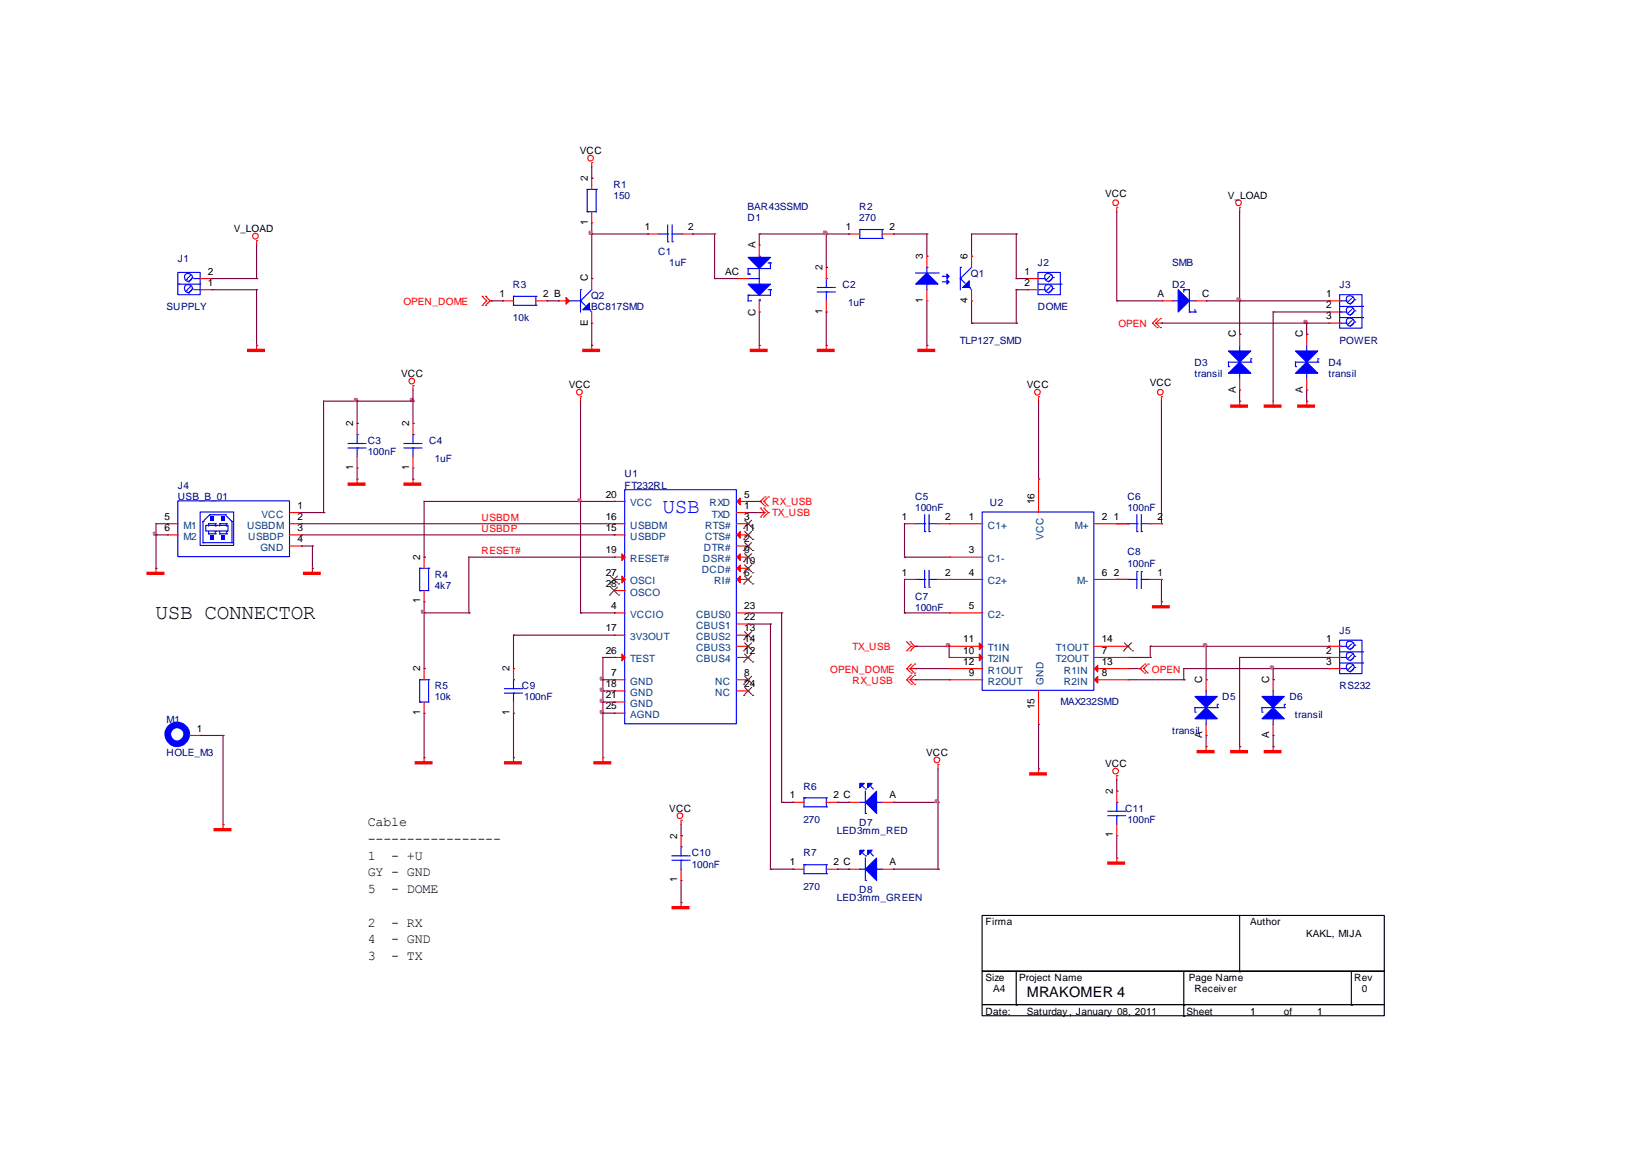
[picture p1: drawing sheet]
<svg xmlns="http://www.w3.org/2000/svg" width="297mm" height="210mm" viewBox="0 0 297 210" stroke-linecap="round" stroke-linejoin="round" font-family="sans-serif">
<path d="M209 117.4h9.9M219.1 117.4h.1M219.1 117.4v5.9M219.1 123.5h.1" fill="none" stroke="#800040" stroke-width=".2"/>
<g fill="none" stroke="#00f" stroke-width=".2">
<path d="M37.4 95.4h4v1.1h-4zM39.9 97h.1M39.9 96.6v.2M39.9 97h1M41.1 97h.1M41.1 96.6h.1M41.1 96.8v.2M113.5 89h20.3v42.5h-20.3zM76.2 107.3h.1M76.2 103.2h.1M76.2 103.2v3.9M76.4 103.2h1.5"/>
<path d="M77.9 103.2h.1M77.9 103.4v3.9h-1.5"/>
</g>
<g fill="none" stroke="#f00" stroke-width=".2">
<path d="M111.5 91.1h.1M111.5 95.1h.1M111.5 97.2h.1M111.7 91.1h1.9M111.7 95.1h1.9M111.7 97.2h1.9M133.9 91.1h1.8M133.9 95.1h1.8M133.9 97.2h1.8M133.9 93.1h1.8M133.9 99.2h1.8M135.9 91.1h.1"/>
<path d="M135.9 93.1h.1M135.9 99.2h.1M135.9 95.1h.1M135.9 97.2h.1M77 109.3h.1M77 101.2h.1M77 101.4v1.8M77 107.3v1.8M111.5 111.3h.1M111.5 115.4h.1M111.5 101.2h.1M111.5 105.3h.1"/>
<path d="M111.5 107.3h.1M111.5 119.4h.1M111.7 111.3h1.9M111.7 115.4h1.9M111.7 101.2h1.9M111.7 105.3h1.9M111.7 107.3h1.9M111.7 119.4h1.9M133.9 111.3h1.8M133.9 115.4h1.8M133.9 101.2h1.8M133.9 105.3h1.8"/>
<path d="M133.9 119.4h1.8M133.9 113.4h1.8M133.9 103.2h1.8M133.9 117.4h1.8M135.9 115.4h.1M135.9 113.4h.1M135.9 111.3h.1M135.9 105.3h.1M135.9 103.2h.1M135.9 101.2h.1M135.9 117.4h.1M135.9 119.4h.1"/>
<path d="M111.5 129.6h.1M111.5 123.5h.1M111.5 125.5h.1M111.5 127.5h.1M111.7 129.6h1.9M111.7 123.5h1.9M111.7 125.5h1.9M111.7 127.5h1.9M133.9 123.5h1.8M133.9 125.5h1.8M135.9 123.5h.1M135.9 125.5h.1"/>
</g>
<g fill="#f00" stroke="#f00" stroke-width=".2">
<path d="M113 100.6l.6 .6-.6 .6z"/>
<path d="M113 104.7l.6 .6-.6 .6z"/>
<path d="M113 118.8l.6 .6-.6 .7z"/>
<path d="M133.9 105.3l.6-.6v1.2z"/>
<path d="M133.9 103.2l.6-.6v1.3z"/>
<path d="M134.5 90.5v1.2l-.6-.6z"/>
<path d="M134.5 96.6v1.2l-.6-.6z"/>
<path d="M134.5 100.6v1.2l-.6-.6z"/>
</g>
<g fill="none" stroke="#804000" stroke-width=".2">
<path d="M135.1 96h.1M135.1 98h.1M135.3 98.6l1.2 1.2M135.3 94.5l1.2 1.3M135.3 96.6l1.2 1.2M136.5 98.6l-1.2 1.2M136.5 94.5l-1.2 1.3M136.5 96.6l-1.2 1.2M136.7 96h.1M136.7 98h.1M110.7 106.1h.1M110.7 108.1h.1"/>
<path d="M110.9 104.7l1.3 1.2M110.9 106.7l1.3 1.2M112.2 104.7l-1.3 1.2M112.2 106.7l-1.3 1.2M112.4 106.1h.1M112.4 108.1h.1M135.1 116.2h.1M135.1 106.1h.1M135.1 104.1h.1M135.1 100h.1M135.1 102h.1M135.1 118.2h.1"/>
<path d="M135.3 114.8l1.2 1.2M135.3 104.7l1.2 1.2M135.3 102.6l1.2 1.3M135.3 100.6l1.2 1.2M135.3 116.8l1.2 1.2M135.3 118.8l1.2 1.3M136.5 114.8l-1.2 1.2M136.5 104.7l-1.2 1.2M136.5 102.6l-1.2 1.3M136.5 100.6l-1.2 1.2M136.5 116.8l-1.2 1.2M136.5 118.8l-1.2 1.3"/>
<path d="M136.7 116.2h.1M136.7 106.1h.1M136.7 104.1h.1M136.7 100h.1M136.7 102h.1M136.7 118.2h.1M135.1 124.3h.1M135.1 126.3h.1M135.1 120.3h.1M135.3 122.9l1.2 1.2M135.3 124.9l1.2 1.2M136.5 122.9l-1.2 1.2"/>
<path d="M136.5 124.9l-1.2 1.2M136.7 124.3h.1M136.7 126.3h.1M136.7 120.3h.1"/>
</g>
<g fill="#00f">
<path d="M40.2 93.8h.6v.8h-.6z" fill-rule="evenodd"/>
<path d="M38.2 93.8h.6v.8h-.6z" fill-rule="evenodd"/>
<path d="M38.2 97.3h.6v.8h-.6z" fill-rule="evenodd"/>
<path d="M40.2 97.3h.6v.8h-.6z" fill-rule="evenodd"/>
</g>
<g fill="none" stroke="#00f" stroke-width=".2">
<path d="M106.7 38.5h.1M106.7 34.4h.1M106.7 34.4v3.9M106.9 34.4h1.4M108.3 34.4h.1M108.3 34.6v3.9h-1.4M32.3 49.5h4.1v4h-4.1zM32.4 51.6h.1M32.6 51.6h3.9M33.8 52.8h.1M33.8 50.8h.1M34.2 53.2h.1"/>
<path d="M34.2 51.2h.1M34.6 52l-.6 .6M34.6 50l-.6 .6M35 52.4l-.6 .6M35 50.4l-.6 .6M35.2 52.6h1.1M35.2 50.6h1.1M36.5 52.6h.1M36.5 50.6h.1M93.3 53.8h.1M93.3 54v1.5h3.8M93.5 53.8h3.8"/>
<path d="M97.3 55.5h.1M97.3 53.8h.1M97.3 54v1.5M103.4 54.7h1.9M105.5 52.6h.1M105.5 54.7h.1M105.5 54.7l.8 .8M105.5 52.8v3.9M106.5 55.7h.1M107.1 56.3h.1M107.3 56.5l.2 .2M107.5 52.6l-1.8 1.9"/>
<path d="M119.7 42.5h1.4M121.3 42.5h.1M121.3 43.9h.1M121.3 40.9v2.8M122.1 43.9h.1M122.1 42.5h1.4M122.1 40.9v2.8M123.7 42.5h.1M135.9 48.8h.1M135.9 49.8h.1M135.9 50.6h.1M135.9 53.6h.1"/>
<path d="M135.9 53.8v.9h.2M135.9 48.8v.8M136.1 50.6h1.8M136.1 49.8h.2M136.3 54.7h.1M137.9 46.8h.1M137.9 46.6h.1M137.9 51.6h.1M137.9 54.5h.1M137.9 54.7h.1M137.9 48.8v2.6M139.6 47.8h.1"/>
<path d="M139.6 52.6h.2M139.8 47.8h.2M140 47.8h.1M140 52.6h.1M140 48v.8h-3.9M140 52.8v.8h-3.9M148.5 53h2.8M148.5 52.2h2.8M150.1 53h.1M150.1 50.6h.1M150.1 50.8v1.4M150.1 53.2v1.5"/>
<path d="M151.5 53h.1M151.5 52.2h.1M156.2 41.7h.1M156.2 41.9v1.4h3.8M156.4 41.7h3.9M160.3 43.3h.1M160.3 41.7h.1M160.3 41.9v1.4M166.3 49.6h3.9M168.4 51.6h.1M168.4 48.6h.1M168.4 48.8v.8"/>
<path d="M168.4 51.8v.8M170.4 49.6h.1M171.2 50.2h.1M171.2 51.2h.6M171.4 50.2h.6M172 51.2h.1M174.5 48.6h.1M174.5 50.6h.1M174.5 48.8v3.8M174.5 50.6l.8 .8M175.5 51.6h.1M176.1 52.2h.1"/>
<path d="M176.3 52.4l.2 .2M176.5 48.6l-1.8 1.8M188.6 49.5h4v4h-4zM188.7 50.6h.1M188.7 52.6h.1M188.7 51.6h3.8M188.9 52.6h1M188.9 50.6h1M190.7 50.2l-.6 .6M190.7 52.2l-.6 .6M190.9 50h.1M190.9 52h.1"/>
<path d="M191.1 50.6l-.6 .6M191.1 52.6l-.6 .6M191.3 50.4h.1M191.3 52.4h.1M192.7 51.6h.1M213 54.7h.8M214 54.7h.1M215 52.6h.1M215 52.8v.2M215.2 52.6h.9v3.9M216.1 56.7h.1M216.1 56.7h.8"/>
<path d="M216.1 54.7h.8M217.1 54.7h.1M217.1 56.7h.1M217.1 56.3v.2M243.4 53.5h4v6.1h-4zM243.5 54.7h.1M243.5 56.7h.1M243.5 58.7h.1M243.5 57.7h3.8M243.5 55.7h3.8M243.7 56.7h1M243.7 54.7h1"/>
<path d="M243.7 58.7h1M245.5 54.3l-.6 .6M245.5 56.3l-.6 .6M245.5 58.3l-.6 .6M245.7 54h.1M245.7 56.1h.1M245.7 58.1h.1M245.9 54.7l-.6 .6M245.9 56.7l-.6 .6M245.9 58.7l-.6 .6M246.1 54.5h.1M246.1 56.5h.1"/>
<path d="M246.1 58.5h.1M247.5 57.7h.1M247.5 55.7h.1M64.9 78.9h.1M64.9 79.2v1.4M75 78.9h.1M75 79.2v1.4M223.2 66.6h.1M225.2 64.8h.1M225.2 67.8h.1M225.2 62.8v1.8M225.2 65v.8"/>
<path d="M225.2 68v.8M227 65.8h-3.8v.6M227.2 65.8h.1M227.2 65.2h.1M227.2 65.4v.4M235.3 66.6h.1M237.4 64.8h.1M237.4 67.8h.1M237.4 62.8v1.8M237.4 65v.8M237.4 68v.8M239.2 65.8h-3.9v.6"/>
<path d="M239.4 65.8h.1M239.4 65.2h.1M239.4 65.4v.4M32.3 91h20.3v10.1h-20.3zM36.4 93h6v6.1h-6zM36.9 94.7h.1M36.9 98.6h.1M36.9 94.7v3.7M36.9 98.6h5M37.9 97h.1M37.9 95.1h.1M37.9 95.3v.3"/>
<path d="M37.9 96.6v.2M37.9 97h1M37.9 95.1h1M38.1 93.5h.1M38.1 93.5l-1 1M38.3 93.5h2.6M39.1 97h.1M39.1 96.6h.1M39.1 95.1h.1M39.1 95.6h.1M39.1 95.1v.2M39.1 96.8v.2"/>
<path d="M39.9 95.1h.1M39.9 95.1h1M39.9 95.3v.3M40.9 93.5h.1M41.1 95.1h.1M41.1 95.6h.1M41.1 95.1v.2M41.1 93.7l1 1M42.1 98.6h.1M42.1 94.7h.1M42.1 94.9v3.7M63.2 81.4h2.9"/>
<path d="M63.2 80.6h2.9M64.9 81.4h.1M64.9 81.6v1.4M66.3 81.4h.1M66.3 80.6h.1M73.4 81.4h2.8M73.4 80.6h2.8M75 81.4h.1M75 81.6v1.4M76.4 81.4h.1M76.4 80.6h.1M166.3 95.1h1.5"/>
<path d="M168 95.1h.1M168 96.6h.1M168 93.5v2.9M168.8 96.6h.1M168.8 95.1h1.4M168.8 93.5v2.9M170.4 95.1h.1M178.4 93h20.3v32.4h-20.3zM204.9 95.1h1.4M206.5 95.1h.1M206.5 96.6h.1M206.5 93.5v2.9"/>
<path d="M207.3 96.6h.1M207.3 95.1h1.5M207.3 93.5v2.9M209 95.1h.1M166.3 105.3h1.5M168 105.3h.1M168 106.7h.1M168 103.7v2.8M168.8 106.7h.1M168.8 105.3h1.4M168.8 103.7v2.8M170.4 105.3h.1"/>
<path d="M204.9 105.3h.1M205.1 105.3h1.4M206.5 103.9h.1M206.5 104.1v2.8M207.3 105.3h.1M207.3 103.9h.1M207.3 104.1v2.8M207.5 105.3h1.5M243.4 116.3h4v6.1h-4zM243.5 117.4h.1M243.5 119.4h.1M243.5 118.4h3.8"/>
<path d="M243.7 117.4h1M243.7 119.4h1M245.5 117l-.6 .6M245.5 119l-.6 .6M245.7 116.8h.1M245.7 118.8h.1M245.9 117.4l-.6 .6M245.9 119.4l-.6 .7M246.1 117.2h.1M246.1 119.2h.1M247.5 118.4h.1M34.2 133.6h.1"/>
<path d="M34.4 133.6h.1M76.2 127.5h.1M76.2 123.5h.1M76.2 123.5v3.8M76.4 123.5h1.5M77.9 123.5h.1M77.9 123.7v3.8h-1.5M91.7 125.9h2.8M91.7 125.1h2.8M93.3 125.9h.1M93.3 123.5h.1M93.3 123.7v1.4"/>
<path d="M93.3 126.1v1.4M94.7 125.9h.1M94.7 125.1h.1M217.1 129.4h.1M219.1 127.5h.1M219.1 130.6h.1M219.1 125.5v1.8M219.1 127.7v.9M219.1 130.8v.8M220.9 128.6h-3.8v.6M221.1 128.6h.1M221.1 127.9h.1"/>
<path d="M221.1 128.2v.4M229.2 129.4h.1M231.3 127.5h.1M231.3 130.6h.1M231.3 125.5v1.8M231.3 127.7v.9M231.3 130.8v.8M233.1 128.6h-3.9v.6M233.3 128.6h.1M233.3 127.9h.1M233.3 128.2v.4M243.5 121.5h.1"/>
<path d="M243.5 120.5h3.8M243.7 121.5h1M245.5 121.1l-.6 .6M245.7 120.9h.1M245.9 121.5l-.6 .6M246.1 121.3h.1M247.5 120.5h.1M122.1 156.3h2.8M122.1 155.5h2.8M123.7 156.3h.1M123.7 153.9h.1M123.7 154.1v1.4"/>
<path d="M123.7 156.5v1.4M125.1 156.3h.1M125.1 155.5h.1M146 157.1h.1M146 145h.1M146 145.2v1.4h3.9M146 157.3v1.4h3.9M146.2 157.1h3.9M146.2 145h3.9M150.1 158.7h.1M150.1 157.1h.1M150.1 146.6h.1"/>
<path d="M150.1 145h.1M150.1 145.2v1.4M150.1 157.3v1.4M156.2 157.9h.1M156.2 145.8h.1M156.4 157.9h.8M156.4 145.8h.8M156.6 154.9l.4 .4M156.6 142.7l.4 .4M157.2 155.5h.1M157.2 143.3h.1M157.2 159.9h.1"/>
<path d="M157.2 147.8h.1M157.2 143.7v3.9M157.2 155.9v3.8M158 154.9h.1M158 142.7h.1M158.2 155.1l.4 .4M158.2 142.9l.4 .4M159.2 157.9h.1M159.2 145.8h.1M159.4 157.9h.9M159.4 145.8h.9M201.2 148.2h2.9"/>
<path d="M201.2 147.4h2.9M202.9 148.2h.1M202.9 145.8h.1M202.9 146v1.4M202.9 148.4v1.4M204.3 148.2h.1M204.3 147.4h.1"/>
<circle cx="34.2" cy="52.4" r=".7"/>
<circle cx="34.2" cy="50.4" r=".7"/>
<circle cx="190.5" cy="52.4" r=".7"/>
<circle cx="190.5" cy="50.4" r=".7"/>
<circle cx="245.3" cy="58.5" r=".7"/>
<circle cx="245.3" cy="56.4" r=".7"/>
<circle cx="245.3" cy="54.4" r=".7"/>
<circle cx="245.3" cy="119.2" r=".7"/>
<circle cx="245.3" cy="117.2" r=".7"/>
<circle cx="245.3" cy="121.2" r=".7"/>
</g>
<g fill="none" stroke="#f00" stroke-width=".2">
<path d="M107.5 32.4h.1M107.5 29.5h.1M107.5 29.8v.6M107.5 32.6v1.8M107.5 38.5v1.8M202.9 37.6h.1M202.9 37.9v.6M225.2 37.6h.1M225.2 37.9v.6M36.5 52.6h1.8M36.5 50.6h1.8M38.5 52.6h.1"/>
<path d="M38.5 50.6h.1M46.6 43.7h.1M46.6 43.9v.6M87.6 53.8h.1M87.6 55.5h.1M87.8 54l.6 .7-.6 .6M88.2 55.5h.1M88.2 53.8h.1M88.4 54l.6 .7M89 54.7h.1M89 54.7l-.6 .6M89.2 54.7h.1"/>
<path d="M91.3 54.7h.1M91.5 54.7h1.8M97.3 54.7h1.9M99.4 54.7h.1M101.4 54.7h.1M101.6 54.7h1.8M107.5 40.5h.1M107.5 50.6h.1M107.5 58.7h.1M107.5 50.8v1.8M107.5 56.7v1.8M117.6 42.5h.1"/>
<path d="M117.8 42.5h1.9M123.7 42.5h1.9M125.8 42.5h.1M133.9 50.6h.1M134.1 50.6h1.8M137.9 44.5h.1M137.9 56.7h.1M137.9 44.7v1.9M137.9 54.7v1.8M150.1 56.7h.1M150.1 48.6h.1M150.1 48.8v1.8"/>
<path d="M150.1 54.7v1.8M154.2 42.5h.1M154.4 42.5h1.8M160.3 42.5h1.8M162.3 42.5h.1M168.4 46.6h.1M168.4 54.7h.1M168.4 46.8v1.8M168.4 52.6v1.9M176.5 46.6h.1M176.5 54.7h.1M176.5 46.8v1.8"/>
<path d="M176.5 52.6v1.9M186.6 50.6h.1M186.6 52.6h.1M186.8 52.6h1.9M186.8 50.6h1.9M209.4 58.7h.1M209.4 58.7l.6 .6M210 58.7h.8M210 58.7l.6 .6M210.2 59.5h.1M210.2 57.9l-.6 .6M210.6 58.1l-.6 .6"/>
<path d="M210.8 57.9h.1M210.8 59.5h.1M211 54.7h.1M211 58.7h.1M211.2 54.7h1.8M217.1 54.7h1.8M219.1 54.7h.1M241.4 54.7h.1M241.4 56.7h.1M241.4 58.7h.1M241.6 54.7h1.9M241.6 56.7h1.9"/>
<path d="M241.6 58.7h1.9M46.6 63.8h.1M46.6 62.8v.8M64.9 76.9h.1M64.9 77.1v1.8M75 70h.1M75 76.9h.1M75 70.2v.7M75 77.1v1.8M105.5 72.1h.1M105.5 72.3v.6M107.5 63.8h.1"/>
<path d="M107.5 62.8v.8M137.9 63.8h.1M137.9 62.8v.8M150.1 63.8h.1M150.1 62.8v.8M168.4 63.8h.1M168.4 62.8v.8M188.7 72.1h.1M188.7 72.3v.6M211 72.1h.1M211 72.3v.6M225.2 70.9h.1"/>
<path d="M225.2 60.7h.1M225.2 73.9h.1M225.2 60.9v1.9M225.2 68.8v1.8M225.2 72.9v.8M231.3 73.9h.1M231.3 72.9v.8M237.4 70.9h.1M237.4 60.7h.1M237.4 73.9h.1M237.4 60.9v1.9M237.4 68.8v1.8"/>
<path d="M237.4 72.9v.8M30.4 95.1h.1M30.4 97.2h.1M30.6 95.1h1.8M30.6 97.2h1.8M52.7 93.1h1.8M52.7 95.1h1.8M52.7 97.2h1.8M52.7 99.2h1.8M54.7 93.1h.1M54.7 95.1h.1M54.7 97.2h.1"/>
<path d="M54.7 99.2h.1M64.9 85h.1M64.9 88.1h.1M64.9 83v1.8M64.9 87v.9M75 88.1h.1M75 85h.1M75 83v1.8M75 87v.9M137.9 91.1h.1M137.9 93.1h.1M138.1 91.1h.1"/>
<path d="M138.1 93.9h.1M138.1 92.3h.1M138.1 93.1h.8M138.1 91.1l.6 .6M138.3 92.5l.6 .6M138.7 91.1h.1M138.7 92.3h.1M138.7 90.5l-.6 .6M138.9 91.9h.1M138.9 90.3h.1M138.9 91.3l.7 .6M138.9 92.5l.7 .6"/>
<path d="M138.9 93.1l-.6 .6M139.3 90.5l-.6 .6M139.3 93.3l-.6 .6M139.6 90.3h.1M139.6 93.1h.1M164.3 95.1h.1M164.5 95.1h1.8M170.4 95.1h1.8M172.4 95.1h.1M172.6 95.1h5.9M188.7 87h.1M188.7 87.3v5.8"/>
<path d="M198.8 95.1h6.1M202.9 95.1h.1M204.9 95.1h.1M209 95.1h1.8M211 95.1h.1M28.3 104.3h.1M28.3 103.2v.9M56.8 104.3h.1M56.8 103.2v.9M164.3 105.3h.1M164.5 105.3h1.8M164.7 118.2h.1"/>
<path d="M164.7 116.6l.6 .6M165.3 116.6h.1M165.3 118.2h.1M165.5 117.4h.1M165.5 117.4l-.6 .6M165.5 116.8l.6 .6M166.1 117.4h.1M166.1 117.4l-.6 .6M166.3 117.4h.1M170.4 105.3h1.8M172.4 105.3h.1M172.4 101.2h.1"/>
<path d="M172.4 111.3h.1M172.4 117.4h.1M172.4 119.4h.1M172.6 105.3h5.9M172.6 101.2h5.9M172.6 111.3h5.9M172.6 117.4h5.9M172.6 119.4h5.9M198.8 105.3h6.1M198.8 117.4h5.9M198.8 119.4h5.9M202.9 105.3h.1"/>
<path d="M204.9 105.3h.1M204.9 117.4h.1M204.9 119.4h.1M209 105.3h1.8M211 110.3h.1M211 105.3h.1M211 109.3v.8M241.4 117.4h.1M241.4 119.4h.1M241.6 117.4h1.9M241.6 119.4h1.9M34.4 133.6h1.9"/>
<path d="M36.5 133.6h.1M77 129.6h.1M77 121.5h.1M77 138.7h.1M77 121.7v1.8M77 127.5v1.9M77 137.7v.8M93.3 129.6h.1M93.3 121.5h.1M93.3 138.7h.1M93.3 121.7v1.8M93.3 127.5v1.9"/>
<path d="M93.3 137.7v.8M109.5 138.7h.1M109.5 137.7v.8M164.7 121.5h.1M164.7 123.5h.1M164.7 121.5l.6 .6M164.7 123.5l.6 .6M165.3 121.5l.6 .6M165.3 121.5h.8M165.3 123.5l.6 .6M165.3 123.5h.8M165.5 122.3h.1"/>
<path d="M165.5 124.3h.1M165.5 120.7l-.6 .6M165.5 122.7l-.6 .6M165.9 120.9l-.6 .6M165.9 122.9l-.6 .6M166.1 120.7h.1M166.1 122.3h.1M166.1 122.7h.1M166.1 124.3h.1M166.3 121.5h.1M166.3 123.5h.1M170.4 138.9h.1"/>
<path d="M170.4 139.1v.6M172.4 121.5h.1M172.4 123.5h.1M172.6 121.5h5.9M172.6 123.5h5.9M188.7 131.6h.1M188.7 125.5v5.9M188.7 139.7v.8M198.8 121.5h5.9M198.8 123.5h5.9M204.9 121.5h.1M204.9 123.5h.1"/>
<path d="M206.9 121.5h.1M207.1 121.5h.1M207.1 121.5l.6 .6M207.7 121.5h.1M207.7 120.9l-.6 .6M207.9 122.3h.1M207.9 120.7h.1M207.9 121.7l.7 .6M208.3 120.9l-.6 .6M208.6 120.7h.1M219.1 133.6h.1M219.1 123.5h.1"/>
<path d="M219.1 136.7h.1M219.1 123.7v1.8M219.1 131.6v1.8M219.1 135.6v.8M225.2 136.7h.1M225.2 135.6v.8M231.3 133.6h.1M231.3 123.5h.1M231.3 136.7h.1M231.3 123.7v1.8M231.3 131.6v1.8M231.3 135.6v.8"/>
<path d="M241.4 121.5h.1M241.6 121.5h1.9M40.5 150.8h.1M40.5 149.8v.8M123.7 159.9h.1M123.7 151.8h.1M123.7 149h.1M123.7 149.2v.6M123.7 152v1.9M123.7 157.9v1.8M144 157.9h.1M144 145.8h.1"/>
<path d="M144.2 157.9h1.8M144.2 145.8h1.8M150.1 157.9h1.8M150.1 145.8h1.8M152.1 157.9h.1M152.1 145.8h.1M154.2 157.9h.1M154.2 145.8h.1M154.4 157.9h1.8M154.4 145.8h1.8M160.3 157.9h1.8M160.3 145.8h1.8"/>
<path d="M162.3 157.9h.1M162.3 145.8h.1M188.7 140.7h.1M202.9 140.9h.1M202.9 151.8h.1M202.9 143.7h.1M202.9 156.9h.1M202.9 141.1v.6M202.9 143.9v1.9M202.9 149.8v1.8M202.9 155.9v.8M123.7 165h.1"/>
<path d="M123.7 164v.8"/>
<circle cx="107.3" cy="28.7" r=".51"/>
<circle cx="202.7" cy="36.8" r=".52"/>
<circle cx="225" cy="36.8" r=".52"/>
<circle cx="46.4" cy="42.9" r=".52"/>
<circle cx="74.8" cy="69.2" r=".52"/>
<circle cx="105.3" cy="71.2" r=".52"/>
<circle cx="188.5" cy="71.2" r=".52"/>
<circle cx="210.8" cy="71.2" r=".52"/>
<circle cx="170.2" cy="138" r=".52"/>
<circle cx="123.5" cy="148.2" r=".52"/>
<circle cx="202.7" cy="140.1" r=".52"/>
</g>
<g fill="none" stroke="#f00" stroke-width=".61" stroke-linecap="butt">
<path d="M44.9 63.7h3.2M105.8 63.7h3.2M136.2 63.7h3.3M148.4 63.7h3.2M166.6 63.7h3.3M223.5 73.8h3.2M229.6 73.8h3.2M235.6 73.8h3.3M63.1 88h3.3M73.3 88h3.2M26.6 104.2h3.3M55 104.2h3.3"/>
<path d="M209.3 110.2h3.2M75.3 138.6h3.3M91.6 138.6h3.2M107.8 138.6h3.2M217.4 136.6h3.2M223.5 136.6h3.2M229.6 136.6h3.2M38.8 150.7h3.2M186.9 140.6h3.3M201.1 156.8h3.3M122 164.9h3.2"/>
</g>
<g fill="none" stroke="#800040" stroke-width=".2">
<path d="M107.5 32.4h.1M107.5 30.4v1.8M202.9 38.5v16M225.2 38.5v16M38.5 50.6h7.9M38.5 52.6h7.9M46.6 50.6h.1M46.6 52.6h.1M46.6 44.5v5.9M46.6 52.6v9.9M89.2 54.7h1.9M91.3 54.7h.1"/>
<path d="M99.4 54.7h1.8M101.4 54.7h.1M107.5 50.6h.1M107.5 42.5h.1M107.5 42.5h9.9M107.5 40.5v1.8M107.5 42.5v7.9M107.5 58.7v3.8M117.6 42.5h.1M125.8 42.5h.1M126 42.5h3.8M129.8 50.6h.1"/>
<path d="M129.8 42.5h.1M129.8 42.7v7.9M130 50.6h3.9M137.9 42.5h.1M137.9 42.5h12M137.9 42.7v1.8M137.9 56.7v5.8M150.1 48.6h.1M150.1 42.5h.1M150.1 42.5h3.9M150.1 42.5v5.9M150.1 56.7v5.8"/>
<path d="M154.2 42.5h.1M162.3 42.5h5.9M168.4 46.6h.1M168.4 42.5h.1M168.4 42.5v3.9M168.4 54.7v7.8M176.5 58.7h.1M176.5 46.6h.1M176.5 58.7h7.9M176.5 54.7v3.8M184.4 42.5h-7.9v3.9M184.6 58.7h.1"/>
<path d="M184.6 50.6h.1M184.6 42.5h.1M184.6 52.6h.1M184.6 42.5v7.9M184.6 52.6v5.9M184.8 50.6h1.8M184.8 52.6h1.8M202.9 54.7h.1M202.9 54.7h7.9M211 54.7h.1M211 58.7h.1M211.2 58.7h26.2"/>
<path d="M219.1 54.7h5.9M225.2 54.7h.1M225.2 54.7v5.8M225.4 54.7h16M231.3 56.7h.1M231.3 56.9v16M231.3 56.7h9.9M237.4 58.7h.1M237.4 58.7v1.8M237.6 58.7h3.8M241.4 56.7h.1M46.6 62.8h.1"/>
<path d="M64.7 72.9h-5.9v20M64.9 72.9h.1M64.9 76.9h.1M64.9 72.9h9.9M64.9 72.9v3.8M75 76.9h.1M75 72.9h.1M75 70.9v1.8M75 72.9v3.8M105.5 72.9v18M107.5 62.8h.1M137.9 62.8h.1"/>
<path d="M150.1 62.8h.1M168.4 62.8h.1M188.7 72.9v13.9M211 72.9v22M225.2 72.9h.1M225.2 60.7h.1M225.2 70.9v1.8M237.4 60.7h.1M237.4 72.9h.1M237.4 70.9v1.8M28.3 97.2h.1M28.3 97.2v5.8"/>
<path d="M28.3 97.2h1.9M30.2 95.1h-1.9v1.9M30.4 95.1h.1M30.4 97.2h.1M54.7 95.1h56.6M54.7 97.2h56.6M54.7 99.2h1.9M54.7 93.1h3.9M56.8 99.2h.1M56.8 99.2v3.8M58.8 93.1h.1M64.9 87h.1"/>
<path d="M64.9 85v1.8M75 87h.1M75 85v1.8M105.3 91.1h-28.3v9.9M105.5 91.1h.1M105.5 91.1h5.8M105.5 91.1v20M111.5 97.2h.1M111.5 95.1h.1M111.5 91.1h.1M135.9 93.1h1.8M135.9 91.1h1.8"/>
<path d="M137.9 91.1h.1M137.9 93.1h.1M164.3 95.1v5.9M188.7 87h.1M202.9 95.1h1.8M204.9 95.1h.1M211 95.1h.1M28.3 103.2h.1M56.8 103.2h.1M77 111.3h.1M77 101.2h.1M77 109.3v1.8"/>
<path d="M77 111.3v10M77 111.3h8M85.2 111.3h.1M93.3 115.4h.1M93.3 115.4h18M93.3 115.6v5.9M105.5 111.3h.1M105.5 111.3h5.8M111.3 119.4h-1.8v3.9M111.3 101.2h-26.1v9.9M111.5 119.4h.1M111.5 115.4h.1"/>
<path d="M111.5 101.2h.1M111.5 111.3h.1M135.9 111.3h5.9M135.9 113.4h3.9M140 113.4h.1M140 113.4v44.3M142 111.3h.1M142 111.3v34.3M164.3 111.3h.1M164.3 101.2h.1M164.3 101.2h7.9M164.3 111.3h7.9"/>
<path d="M164.3 105.3v5.8M166.3 117.4h.1M166.5 117.4h5.9v1.8M172.4 119.4h.1M172.4 101.2h.1M172.4 111.3h.1M202.9 105.3h.1M203.1 105.3h1.8M204.9 119.4h3.9M209 117.4h.1M209 119.4h.1M209 117.6v1.8"/>
<path d="M211 109.3h.1M211 105.3v3.8M219.1 117.4h22.1M241.2 119.4h-16v16M241.4 117.4h.1M241.4 119.4h.1M36.5 133.6h3.8M40.5 133.6h.1M40.5 133.6v16M77 137.7h.1M77 121.5h.1M77 129.6v7.9"/>
<path d="M93.3 137.7h.1M93.3 129.6v7.9M109.5 123.5h.1M109.5 137.7h.1M109.5 129.6h.1M109.5 127.5h.1M109.5 125.5h.1M109.5 123.5v1.8M109.5 125.5v1.8M109.5 127.5v1.9M109.5 129.6v7.9M109.5 127.5h1.8"/>
<path d="M109.5 129.6h1.8M109.5 125.5h1.8M109.5 123.5h1.8M111.5 127.5h.1M111.5 129.6h.1M111.5 125.5h.1M111.5 123.5h.1M166.3 123.5h5.9M166.3 121.5h5.9M170.4 139.7v5.9M172.4 121.5h.1M172.4 123.5h.1"/>
<path d="M188.7 139.7h.1M188.7 131.6v7.9M204.9 123.5h9.9M204.9 121.5h1.8M206.9 121.5h.1M215 123.5h.1M219.1 135.6h.1M219.1 133.6v1.8M225.2 135.6h.1M231.1 121.5h-16.1v1.8M231.3 123.5h.1M231.3 135.6h.1"/>
<path d="M231.3 121.5h.1M231.3 121.5h9.9M231.3 121.5v1.8M231.3 133.6v1.8M241.4 121.5h.1M40.5 149.8h.1M123.7 151.8h.1M123.7 149.8v1.8M123.7 159.9v3.9M140 157.9h.1M140 157.9h3.8M142 145.8h.1"/>
<path d="M142 145.8h1.8M144 157.9h.1M144 145.8h.1M152.1 157.9h1.9M152.1 145.8h1.9M154.2 145.8h.1M154.2 157.9h.1M162.3 157.9h7.9M162.3 145.8h7.9M170.4 145.8h.1M170.4 157.9h.1M170.4 145.8v11.9"/>
<path d="M202.9 155.9h.1M202.9 143.7h.1M202.9 141.7v1.8M202.9 151.8v3.9M123.7 164h.1"/>
</g>
<g fill="#f0f" stroke="#f0f" stroke-width=".2">
<circle cx="28.2" cy="97" r=".33"/>
<circle cx="64.7" cy="72.7" r=".33"/>
<circle cx="74.8" cy="72.7" r=".33"/>
<circle cx="109.3" cy="123.3" r=".33"/>
<circle cx="109.3" cy="129.4" r=".33"/>
<circle cx="109.3" cy="127.3" r=".33"/>
<circle cx="109.3" cy="125.3" r=".33"/>
<circle cx="76.9" cy="111.1" r=".33"/>
<circle cx="105.3" cy="90.9" r=".33"/>
<circle cx="218.9" cy="117.2" r=".33"/>
<circle cx="231.1" cy="121.3" r=".33"/>
<circle cx="237.2" cy="58.5" r=".33"/>
<circle cx="149.9" cy="42.3" r=".33"/>
<circle cx="170.2" cy="145.6" r=".33"/>
<circle cx="225" cy="54.4" r=".33"/>
<circle cx="172.2" cy="117.2" r=".33"/>
<circle cx="107.3" cy="42.3" r=".33"/>
</g>
<path d="M184.6 176.5v5.9M215 176.5v5.9M225.2 176.5h.1M225.2 166.4v9.9M245.5 176.5v5.9M251.5 166.3h-73.1v10.1h73.1h-73.1v6.1h73.1h-73.1v2h73.1M184.6 182.6h.1M215 182.6h.1M215 184.6h.1M215 182.6v1.8M245.5 182.6h.1" fill="none" stroke="#000" stroke-width=".2"/>
<g fill="#00f" stroke="#00f" stroke-width=".2">
<path d="M223.2 67.8l2-2 2 2z"/>
<path d="M223.2 63.8h4l-2 2z"/>
<path d="M217.1 130.6l2-2 2 2z"/>
<path d="M217.1 126.5h4l-2 2.1z"/>
<path d="M229.2 130.6l2.1-2 2 2z"/>
<path d="M229.2 126.5h4.1l-2 2.1z"/>
<path d="M214 52.6l2.1 2.1-2.1 2z"/>
<path d="M235.3 67.8l2.1-2 2 2z"/>
<path d="M235.3 63.8h4.1l-2 2z"/>
<path d="M157.2 157.9l2-2v4z"/>
<path d="M157.2 145.8l2-2.1v4.1z"/>
<path d="M105.9 56.3l1.2-1.2v1.2z"/>
<path d="M135.9 46.8h4.1l-2.1 2z"/>
<path d="M135.9 51.6h4.1l-2.1 2z"/>
<path d="M174.9 52.2l1.2-1.2v1.2z"/>
<path d="M166.3 51.6l2.1-2 2 2z"/>
<path d="M157.6 154.5h.8l-.8 .8z" fill-rule="evenodd"/>
<path d="M156.2 154.5h.8l-.8 .8z" fill-rule="evenodd"/>
<path d="M157.6 142.3h.8l-.8 .8z" fill-rule="evenodd"/>
<path d="M156.2 142.3h.8l-.8 .8z" fill-rule="evenodd"/>
<path d="M172 50.8l.4 .4-.4 .4z" fill-rule="evenodd"/>
<path d="M172 49.8l.4 .4-.4 .4z" fill-rule="evenodd"/>
</g>
<circle cx="32.2" cy="133.4" r="1.71" fill="none" stroke="#00f" stroke-width="1.2" stroke-linecap="butt"/>
<g fill="#f00" stroke="#f00" stroke-width=".2">
<path d="M102.8 54l.6 .7-.6 .6z"/>
<path d="M177.9 116.8l.6 .6-.6 .6z"/>
<path d="M177.9 118.8l.6 .6-.6 .7z"/>
<path d="M198.8 121.5l.6-.6v1.2z"/>
<path d="M199.4 122.9v1.2l-.6-.6z"/>
</g>
<path d="M204.1 118.2h.1M204.3 116.8l1.2 1.2M205.5 116.8l-1.2 1.2M205.7 118.2h.1" fill="none" stroke="#804000" stroke-width=".2"/>
<text font-size="3.8" fill="#00f" x="120.4" y="93.2">USB</text>
<text font-size="3.8" x="28.2" y="112.5">USB CONNECTOR</text>
<text font-size="2.6" x="186.5" y="181.1">MRAKOMER 4</text>
<g font-size="2.4">
<text x="66.8" y="150.1">Cable</text>
<text x="66.8" y="153.2">-----------------</text>
<text x="66.8" y="156.2">1</text>
<text x="66.8" y="159.2">GY - GND</text>
<text x="71.1" y="156.2">- +U</text>
<text x="66.8" y="162.3">5</text>
<text x="71.1" y="162.3">- DOME</text>
<text x="66.8" y="168.3">2</text>
<text x="66.8" y="171.4">4</text>
<text x="71.1" y="168.3">- RX</text>
<text x="71.1" y="171.4">- GND</text>
<text x="66.8" y="174.4">3</text>
<text x="71.1" y="174.4">- TX</text>
</g>
<g font-size="1.8">
<text x="105.4" y="28">VCC</text>
<text x="106.8" y="32.9" transform="rotate(-90 106.8 32.9)">2</text>
<text x="200.7" y="35.7">VCC</text>
<text x="106.8" y="40.8" transform="rotate(-90 106.8 40.8)">1</text>
<text x="117.1" y="41.8">1</text>
<text x="125" y="41.8">2</text>
<text x="153.7" y="41.8">1</text>
<text x="161.6" y="41.8">2</text>
<text x="223.1" y="36.1">V_LOAD</text>
<text x="42.4" y="42.2">V_LOAD</text>
<text x="137.2" y="45" transform="rotate(-90 137.2 45)">A</text>
<text x="167.7" y="47.1" transform="rotate(-90 167.7 47.1)">3</text>
<text x="175.8" y="47.1" transform="rotate(-90 175.8 47.1)">6</text>
<text x="37.8" y="51.9">1</text>
<text x="37.8" y="49.9">2</text>
<text x="90.7" y="53.9">1</text>
<text x="98.7" y="53.9">2 B</text>
<text x="106.8" y="51.1" transform="rotate(-90 106.8 51.1)">C</text>
<text x="131.7" y="49.9">AC</text>
<text x="149.4" y="49.1" transform="rotate(-90 149.4 49.1)">2</text>
<text x="186.1" y="49.9">1</text>
<text x="186.1" y="51.9">2</text>
<text x="210.3" y="53.9">A</text>
<text x="218.4" y="53.9">C</text>
<text x="240.9" y="53.9">1</text>
<text x="106.8" y="59.2" transform="rotate(-90 106.8 59.2)">E</text>
<text x="137.2" y="57.4" transform="rotate(-90 137.2 57.4)">C</text>
<text x="149.4" y="57" transform="rotate(-90 149.4 57)">1</text>
<text x="167.7" y="55" transform="rotate(-90 167.7 55)">1</text>
<text x="175.8" y="55" transform="rotate(-90 175.8 55)">4</text>
<text x="240.9" y="56">2</text>
<text x="240.9" y="58">3</text>
<text x="224.5" y="61.2" transform="rotate(-90 224.5 61.2)">C</text>
<text x="236.7" y="61.2" transform="rotate(-90 236.7 61.2)">C</text>
<text x="72.9" y="68.5">VCC</text>
<text x="103.3" y="70.5">VCC</text>
<text x="186.5" y="70.5">VCC</text>
<text x="208.9" y="70.1">VCC</text>
<text x="224.5" y="71.4" transform="rotate(-90 224.5 71.4)">A</text>
<text x="236.7" y="71.4" transform="rotate(-90 236.7 71.4)">A</text>
<text x="64.2" y="77.4" transform="rotate(-90 64.2 77.4)">2</text>
<text x="74.3" y="77.4" transform="rotate(-90 74.3 77.4)">2</text>
<text x="64.2" y="85.3" transform="rotate(-90 64.2 85.3)">1</text>
<text x="74.3" y="85.3" transform="rotate(-90 74.3 85.3)">1</text>
<text x="29.9" y="94.4">5</text>
<text x="54" y="92.4">1</text>
<text x="54" y="94.4">2</text>
<text x="110" y="90.4">20</text>
<text x="110" y="94.4">16</text>
<text x="135.2" y="90.4">5</text>
<text x="135.2" y="92.4">1</text>
<text x="135.2" y="94.4">3</text>
<text x="163.8" y="94.4">1</text>
<text x="171.7" y="94.4">2</text>
<text x="176" y="94.4">1</text>
<text x="188" y="91.6" transform="rotate(-90 188 91.6)">16</text>
<text x="200.1" y="94.4">2</text>
<text x="202.4" y="94.4">1</text>
<text x="210.3" y="94.4">2</text>
<text x="29.9" y="96.5">6</text>
<text x="54" y="96.5">3</text>
<text x="54" y="98.5">4</text>
<text x="76.3" y="101.7" transform="rotate(-90 76.3 101.7)">2</text>
<text x="110" y="96.5">15</text>
<text x="110" y="100.5">19</text>
<text x="135.2" y="98.5">2</text>
<text x="135.2" y="96.5">11</text>
<text x="135.2" y="100.5">9</text>
<text x="176" y="100.5">3</text>
<text x="110" y="104.6">27</text>
<text x="110" y="106.6">28</text>
<text x="135.2" y="104.6">6</text>
<text x="135.2" y="102.5">10</text>
<text x="163.8" y="104.6">1</text>
<text x="171.7" y="104.6">2</text>
<text x="176" y="104.6">4</text>
<text x="200.1" y="104.6">6</text>
<text x="202.4" y="104.6">2</text>
<text x="210.3" y="104.6">1</text>
<text x="76.3" y="109.6" transform="rotate(-90 76.3 109.6)">1</text>
<text x="111" y="110.6">4</text>
<text x="135.2" y="112.7">22</text>
<text x="135.2" y="110.6">23</text>
<text x="176" y="110.6">5</text>
<text x="110" y="114.7">17</text>
<text x="110" y="118.7">26</text>
<text x="135.2" y="114.7">13</text>
<text x="135.2" y="116.7">14</text>
<text x="135.2" y="118.7">12</text>
<text x="175" y="116.7">11</text>
<text x="175" y="118.7">10</text>
<text x="200.1" y="116.7">14</text>
<text x="200.1" y="118.7">7</text>
<text x="240.9" y="116.7">1</text>
<text x="240.9" y="118.7">2</text>
<text x="76.3" y="122" transform="rotate(-90 76.3 122)">2</text>
<text x="92.6" y="122" transform="rotate(-90 92.6 122)">2</text>
<text x="110" y="124.8">18</text>
<text x="111" y="122.8">7</text>
<text x="135.2" y="122.8">8</text>
<text x="135.2" y="124.8">24</text>
<text x="175" y="120.8">12</text>
<text x="176" y="122.8">9</text>
<text x="200.1" y="120.8">13</text>
<text x="200.1" y="122.8">8</text>
<text x="218.4" y="124" transform="rotate(-90 218.4 124)">C</text>
<text x="230.6" y="124" transform="rotate(-90 230.6 124)">C</text>
<text x="240.9" y="120.8">3</text>
<text x="76.3" y="129.9" transform="rotate(-90 76.3 129.9)">1</text>
<text x="92.6" y="129.9" transform="rotate(-90 92.6 129.9)">1</text>
<text x="110" y="128.9">25</text>
<text x="110" y="126.8">21</text>
<text x="188" y="128.9" transform="rotate(-90 188 128.9)">15</text>
<text x="35.7" y="132.9">1</text>
<text x="168.3" y="137.4">VCC</text>
<text x="218.4" y="134.1" transform="rotate(-90 218.4 134.1)">A</text>
<text x="230.6" y="134.1" transform="rotate(-90 230.6 134.1)">A</text>
<text x="200.7" y="139.4">VCC</text>
<text x="121.6" y="147.5">VCC</text>
<text x="143.5" y="145.1">1</text>
<text x="151.4" y="145.1">2 C</text>
<text x="161.6" y="145.1">A</text>
<text x="202.2" y="144.2" transform="rotate(-90 202.2 144.2)">2</text>
<text x="123" y="152.3" transform="rotate(-90 123 152.3)">2</text>
<text x="202.2" y="152.1" transform="rotate(-90 202.2 152.1)">1</text>
<text x="123" y="160.2" transform="rotate(-90 123 160.2)">1</text>
<text x="143.5" y="157.2">1</text>
<text x="151.4" y="157.2">2 C</text>
<text x="161.6" y="157.2">A</text>
<text x="179" y="168.1">Firma</text>
<text x="227.1" y="168.1">Author</text>
<text x="237.3" y="170.2">KAKL, MIJA</text>
<text x="179" y="178.3">Size</text>
<text x="185.1" y="178.3">Project Name</text>
<text x="216" y="178.3">Page Name</text>
<text x="246" y="178.3">Rev</text>
<text x="179" y="184.3">Date:</text>
<text x="180.4" y="180.3">A4</text>
<text x="186.5" y="184.3">Saturday, January 08, 2011</text>
<text x="215.5" y="184.3">Sheet</text>
<text x="217" y="180.3">Receiver</text>
<text x="227.1" y="184.3">1</text>
<text x="233.2" y="184.3">of</text>
<text x="239.3" y="184.3">1</text>
<text x="247.4" y="180.3">0</text>
</g>
<g font-size="1.8" fill="#000080">
<text x="111.4" y="34.1">R1</text>
<text x="111.4" y="36.1">150</text>
<text x="135.8" y="40.2">D1</text>
<text x="135.8" y="38.2">BAR43SSMD</text>
<text x="156.1" y="38.2">R2</text>
<text x="156.1" y="40.2">270</text>
<text x="32.3" y="47.7">J1</text>
<text x="119.6" y="46.3">C1</text>
<text x="93.2" y="52.3">R3</text>
<text x="121.6" y="48.3">1uF</text>
<text x="153" y="52.3">C2</text>
<text x="176.4" y="50.3">Q1</text>
<text x="188.6" y="48.3">J2</text>
<text x="212.9" y="52.3">D2</text>
<text x="212.9" y="48.3">SMB</text>
<text x="243.4" y="52.3">J3</text>
<text x="30.3" y="56.4">SUPPLY</text>
<text x="93.2" y="58.4">10k</text>
<text x="107.4" y="54.4">Q2</text>
<text x="107.4" y="56.4">BC817SMD</text>
<text x="154.1" y="55.6">1uF</text>
<text x="188.6" y="56.4">DOME</text>
<text x="174.4" y="62.4">TLP127_SMD</text>
<text x="243.4" y="62.4">POWER</text>
<text x="217" y="66.5">D3</text>
<text x="217" y="68.5">transil</text>
<text x="241.3" y="66.5">D4</text>
<text x="241.3" y="68.5">transil</text>
<text x="66.8" y="80.7">C3</text>
<text x="66.8" y="82.7">100nF</text>
<text x="78" y="80.7">C4</text>
<text x="79" y="83.9">1uF</text>
<text x="32.3" y="88.8">J4</text>
<text x="113.5" y="86.7">U1</text>
<text x="113.5" y="88.8">FT232RL</text>
<text x="32.3" y="90.8">USB_B_01</text>
<text x="166.2" y="90.8">C5</text>
<text x="166.2" y="92.8">100nF</text>
<text x="179.8" y="92">U2</text>
<text x="204.8" y="90.8">C6</text>
<text x="204.8" y="92.8">100nF</text>
<text x="204.8" y="100.9">C8</text>
<text x="79" y="105">R4</text>
<text x="79" y="107">4k7</text>
<text x="204.8" y="102.9">100nF</text>
<text x="166.2" y="109">C7</text>
<text x="166.2" y="111">100nF</text>
<text x="243.4" y="115.1">J5</text>
<text x="79" y="125.2">R5</text>
<text x="94.8" y="125.2">C9</text>
<text x="243.4" y="125.2">RS232</text>
<text x="30.3" y="131.3">M1</text>
<text x="79" y="127.2">10k</text>
<text x="95.2" y="127.2">100nF</text>
<text x="192.6" y="128.1">MAX232SMD</text>
<text x="222" y="127.2">D5</text>
<text x="234.2" y="127.2">D6</text>
<text x="235.2" y="130.5">transil</text>
<text x="30.3" y="137.4">HOLE_M3</text>
<text x="212.9" y="133.3">transil</text>
<text x="145.9" y="143.4">R6</text>
<text x="145.9" y="149.5">270</text>
<text x="204.4" y="147.5">C11</text>
<text x="204.8" y="149.5">100nF</text>
<text x="125.7" y="155.6">C10</text>
<text x="145.9" y="155.6">R7</text>
<text x="152" y="151.5">LED3mm_RED</text>
<text x="156.1" y="150.1">D7</text>
<text x="125.7" y="157.6">100nF</text>
<text x="145.9" y="161.7">270</text>
<text x="152" y="163.7">LED3mm_GREEN</text>
<text x="156.1" y="162.3">D8</text>
</g>
<g font-size="1.8" fill="#f00">
<text x="73.3" y="55.4">OPEN_DOME</text>
<text x="203.2" y="59.4">OPEN</text>
<text x="87.5" y="94.6">USBDM</text>
<text x="140.3" y="91.8">RX_USB</text>
<text x="140.3" y="93.8">TX_USB</text>
<text x="87.5" y="96.7">USBDP</text>
<text x="87.5" y="100.7">RESET#</text>
<text x="154.9" y="118.1">TX_USB</text>
<text x="150.8" y="122.2">OPEN_DOME</text>
<text x="154.9" y="124.2">RX_USB</text>
<text x="209.3" y="122.2">OPEN</text>
</g>
<g font-size="1.8" fill="#004080">
<text x="47.5" y="94">VCC</text>
<text x="114.5" y="92">VCC</text>
<text x="128.9" y="92">RXD</text>
<text x="129.3" y="94">TXD</text>
<text x="33.3" y="96.1">M1</text>
<text x="33.3" y="98.1">M2</text>
<text x="44.9" y="96.1">USBDM</text>
<text x="45.1" y="98.1">USBDP</text>
<text x="47.3" y="100.1">GND</text>
<text x="114.5" y="96.1">USBDM</text>
<text x="114.5" y="98.1">USBDP</text>
<text x="127.9" y="100.1">DTR#</text>
<text x="128.1" y="96.1">RTS#</text>
<text x="128.1" y="98.1">CTS#</text>
<text x="179.4" y="96.1">C1+</text>
<text x="189.6" y="98.1" transform="rotate(-90 189.6 98.1)">VCC</text>
<text x="195.3" y="96.1">M+</text>
<text x="114.5" y="102.1">RESET#</text>
<text x="114.5" y="106.2">OSCI</text>
<text x="127.5" y="104.2">DCD#</text>
<text x="127.7" y="102.1">DSR#</text>
<text x="129.7" y="106.2">RI#</text>
<text x="179.4" y="102.1">C1-</text>
<text x="179.4" y="106.2">C2+</text>
<text x="195.7" y="106.2">M-</text>
<text x="114.5" y="112.3">VCCIO</text>
<text x="114.5" y="108.2">OSCO</text>
<text x="126.5" y="112.3">CBUS0</text>
<text x="179.4" y="112.3">C2-</text>
<text x="114.5" y="116.3">3V3OUT</text>
<text x="126.5" y="116.3">CBUS2</text>
<text x="126.5" y="114.3">CBUS1</text>
<text x="126.5" y="118.3">CBUS3</text>
<text x="179.4" y="118.3">T1IN</text>
<text x="191.8" y="118.3">T1OUT</text>
<text x="114.5" y="124.4">GND</text>
<text x="114.5" y="120.4">TEST</text>
<text x="126.5" y="120.4">CBUS4</text>
<text x="129.9" y="124.4">NC</text>
<text x="179.4" y="120.4">T2IN</text>
<text x="179.4" y="122.4">R1OUT</text>
<text x="179.4" y="124.4">R2OUT</text>
<text x="189.6" y="124.4" transform="rotate(-90 189.6 124.4)">GND</text>
<text x="191.8" y="120.4">T2OUT</text>
<text x="193.2" y="122.4">R1IN</text>
<text x="193.2" y="124.4">R2IN</text>
<text x="114.5" y="130.5">AGND</text>
<text x="114.5" y="126.4">GND</text>
<text x="114.5" y="128.5">GND</text>
<text x="129.9" y="126.4">NC</text>
</g>
</svg>
